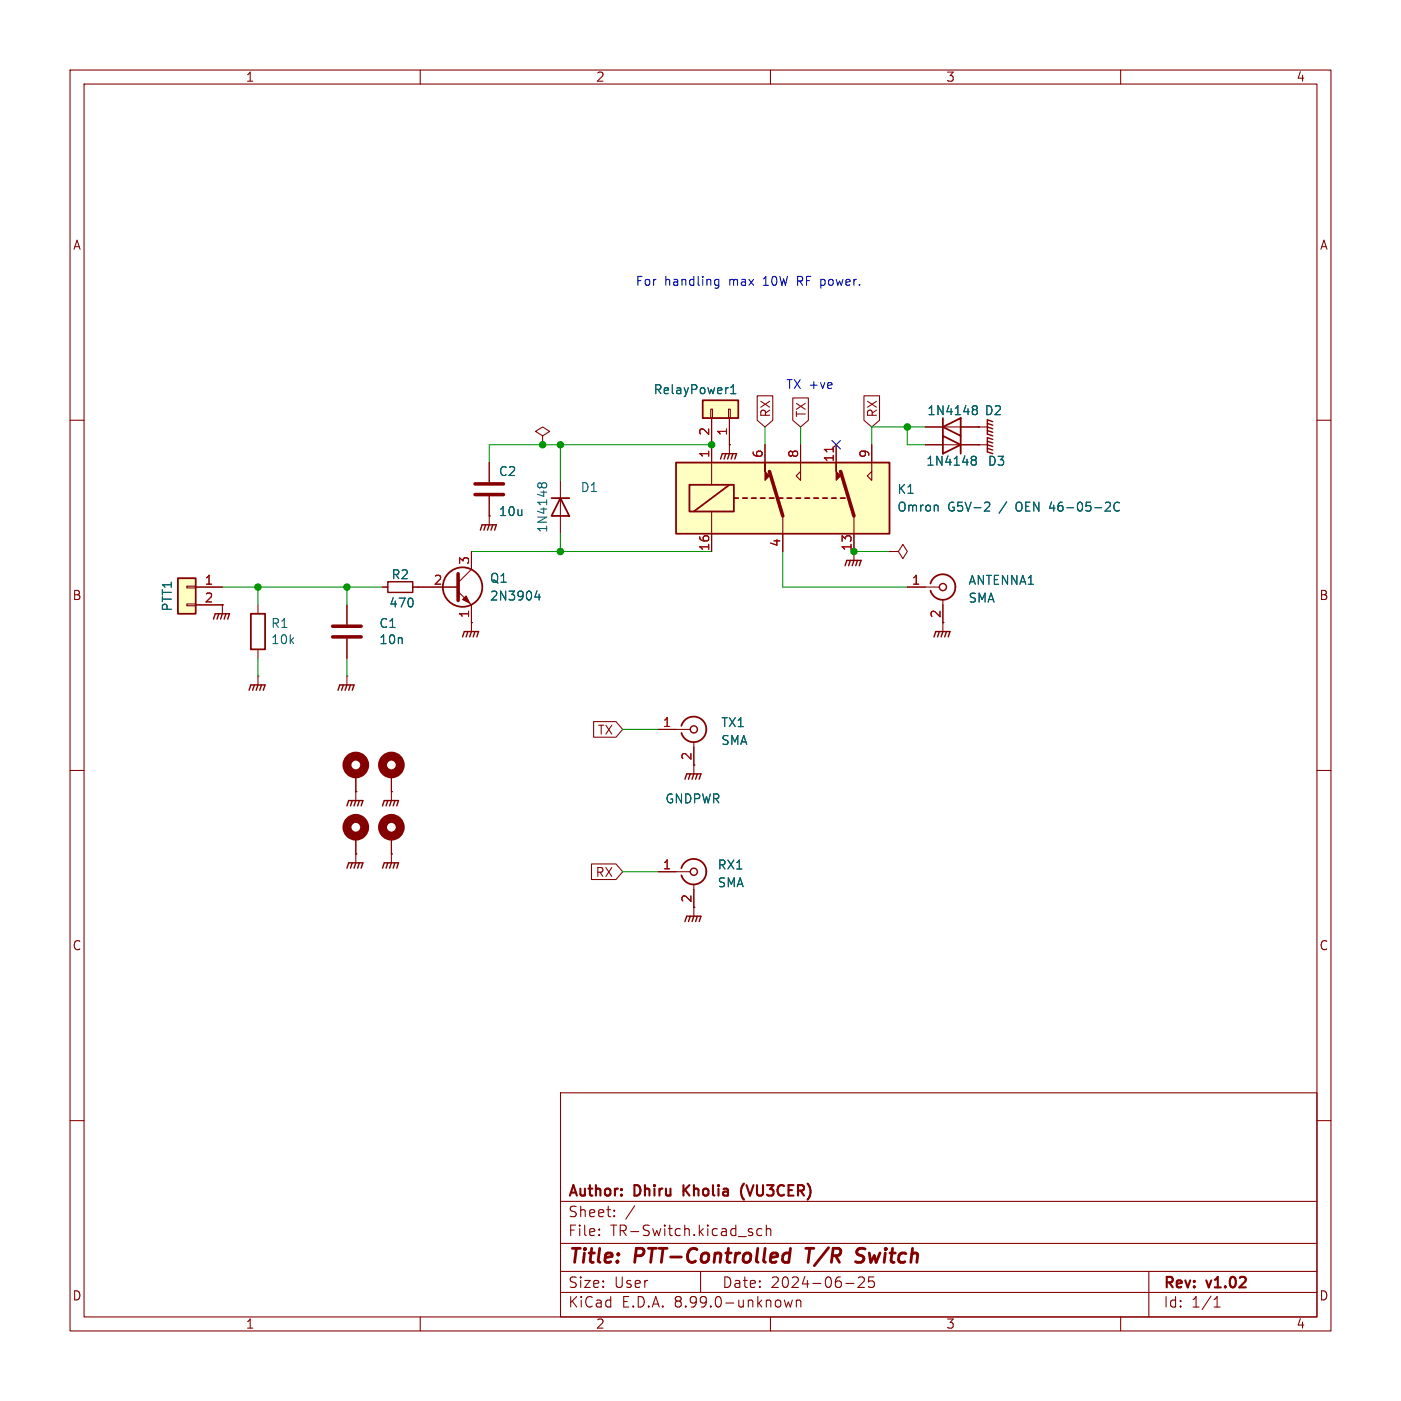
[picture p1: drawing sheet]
<svg xmlns="http://www.w3.org/2000/svg" width="200mm" height="200mm" viewBox="0 0 200 200" stroke-linecap="round" stroke-linejoin="round" font-family="sans-serif">
<g fill="none" stroke="#840000" stroke-width=".15">
<path d="M10 10h180v180h-180zM12 12h176v176h-176zM60 10v2M110 10v2M160 10v2M10 60h2M188 60h2M10 110h2M188 110h2M10 160h2M80 156h108v32h-108zM188 160h2"/>
<path d="M80 177.5h108M80 171.5h108M85.6 176.3v.1M85.6 176.3h-.1l.1 .1M85.6 175.5v.1M85.6 175.5l-.1 .1h.1M87.7 173.6v.1M87.7 172.8v.1M90.6 172.1l-1.3 2M107.1 175.9l.3 .1 .1 .2-.2 .2h-.3M107.1 175.4l.3 .1M108.8 175.5l-.5-.1-.2 .3v.4l.1 .2 .1 .1 .5-.1"/>
<path d="M109.4 175.6a.37 .37 0 0 1 .7 0v.8M109.4 174.9v1.5M60 188v2M80 184.5h108M80 181.5h108M100 181.5v3M110 188v2M112 185.6l.3 1 .3-.7 .2 .7 .3-1M113.7 185.6v1M113.7 185.8a.37 .37 0 0 1 .6 0v.8M120.8 183.2h1.1M122.6 182.5l.2-.2 .5 .1a.41 .41 0 0 1 0 .6l-.8 .8h.9"/>
<path d="M124.8 182.3h-.7l-.1 .7 .2-.1 .5 .1 .1 .2v.5l-.2 .1h-.4l-.2-.1M160 188v2M164 181.5v6.5M173.3 186.6h.9M173.3 185.5l.5-.4v1.5"/>
</g>
<path d="M112 179l.2-.1 .6 .1M112.9 178.2l-.3 2M115 178.2h1.2M115.6 178.2l-.2 2M123.2 178.2h-.4a.49 .49 0 0 0-.5 .5 .49 .49 0 0 0 .3 .5l.6 .2M111.9 180.1l.1 .1 .6-.1M123.2 180a.85 .85 0 0 1-1.1 .1" fill="none" stroke="#840000" stroke-width=".4"/>
<path d="M97.6 169.2v1.5M98.4 169.2l-.8 .9M106.2 169a1.72 1.72 0 0 0 0 2.3" fill="none" stroke="#840000" stroke-width=".3"/>
<path d="M100.3 57.2h5.1v2.5h-5.1z" fill="#ffffc2"/>
<path d="M100.3 57.2h5.1v2.5h-5.1zM97.3 103.6a1.81 1.81 0 0 1 2.8-1 1.81 1.81 0 0 1 0 3 1.81 1.81 0 0 1-2.8-1M97.3 124a1.81 1.81 0 0 1 2.8-1 1.81 1.81 0 0 1 0 2.9 1.81 1.81 0 0 1-2.8-.9" fill="none" stroke="#840000" stroke-width=".25"/>
<g fill="none" stroke="#840000" stroke-width=".15">
<path d="M101.5 58.4h.2v1.3h-.2zM101.6 59.7v3.8M104 58.4h.3v1.3h-.3zM104.1 59.7v5.1M104.1 63.5h.1M121.9 78.7v1.3M127 78.7h1.3l.6-1 .6 1-.6 1.1-.6-1.1M127 78.7h.1M134.6 88.9v1.3M50.8 113h.1M50.8 110.5v3.8M50.8 119.4v3.8"/>
<path d="M55.9 113h.1M55.9 110.5v3.8M55.9 119.4v3.8M94 104.1h4.6M99.1 105.9v4.6M50.8 121.9h.1M55.9 121.9h.1M94 124.5h4.6M99.1 126.2v4.6"/>
</g>
<path d="M104.3 56.2h.8M104.3 55.3l.4-.4v1.3" fill="none" stroke="#006464" stroke-width=".15"/>
<g fill="none" stroke="#840000" stroke-width=".2">
<path d="M102.9 65.5l.2-.7h2.1l-.3 .7M103.6 64.8l-.2 .7M104.1 64.8l-.2 .7M104.6 64.8l-.2 .7M120.6 80.8l.3-.8h2l-.2 .8M121.4 80l-.2 .8M121.9 80l-.2 .8M122.4 80l-.2 .8M133.3 90.9l.3-.7h2l-.2 .7M134.1 90.2l-.2 .7M134.6 90.2l-.2 .7M135.1 90.2l-.2 .7"/>
<path d="M49.5 115.1l.3-.8h2l-.2 .8M50.3 114.3l-.3 .8M50.8 114.3l-.3 .8M51.3 114.3l-.2 .8M54.6 115.1l.3-.8h2l-.3 .8M55.4 114.3l-.3 .8M55.9 114.3l-.3 .8M56.4 114.3l-.3 .8M97.8 111.3l.2-.8h2.1l-.3 .8M98.6 110.5l-.3 .8M99.1 110.5l-.3 .8M99.6 110.5l-.3 .8"/>
<path d="M49.5 124l.3-.8h2l-.2 .8M50.3 123.2l-.3 .8M50.8 123.2l-.3 .8M51.3 123.2l-.2 .8M54.6 124l.3-.8h2l-.3 .8M55.4 123.2l-.3 .8M55.9 123.2l-.3 .8M56.4 123.2l-.3 .8M97.8 131.6l.2-.8h2.1l-.3 .8M98.6 130.8l-.3 .8M99.1 130.8l-.3 .8M99.6 130.8l-.3 .8"/>
<circle cx="99.1" cy="104.1" r=".51"/>
<circle cx="99.1" cy="124.5" r=".51"/>
</g>
<g fill="none" stroke="#840000" stroke-width="1.3">
<circle cx="50.8" cy="109.2" r="1.27"/>
<circle cx="50.8" cy="118.1" r="1.27"/>
<circle cx="55.9" cy="109.2" r="1.27"/>
<circle cx="55.9" cy="118.1" r="1.27"/>
</g>
<path d="M96.5 66h30.5v10.2h-30.5z" fill="#ffffc2"/>
<g fill="none" stroke="#840000" stroke-width=".25">
<path d="M134.6 59.7v2.5M78.7 71.1h2.6M80 71.1l1.3 2.6h-2.6zM96.5 66h30.5v10.2h-30.5zM98.4 69.2h6.4v3.8h-6.4zM104.1 69.2l-5 3.8M104.8 71.1h.6M106 71.1h.7M107.3 71.1h.6M108.6 71.1h.6M109.9 71.1h.6M111.1 71.1h.7"/>
<path d="M112.4 71.1h.6M113.7 71.1h.6M114.9 71.1h.7M116.2 71.1h.6M117.5 71.1h.6M118.7 71.1h.7M120 71.1h.6M134.6 62.2l2.6 1.3-2.6 1.3zM134.6 61l2.6-1.3v2.5zM137.2 62.2v2.6M35.8 87.6h2v5.1h-2zM132.8 83.3a1.82 1.82 0 0 1 2-1.3 1.82 1.82 0 0 1 1.6 1.8"/>
<path d="M136.4 83.8a1.81 1.81 0 0 1-1.6 1.8 1.81 1.81 0 0 1-1.9-1.3"/>
<circle cx="66" cy="83.8" r="2.82"/>
</g>
<g fill="none" stroke="#840000" stroke-width=".15">
<path d="M67.3 78.7v2.6l-1.9 1.9M69.8 73.7h.1M69.8 73.7v1.2M80 68.6v7.6M101.6 63.5v5.7M101.6 73v5.7M109.2 63.5v2.5M111.8 73.7v5M114.3 63.5v5.1l-.6-.7 .6-.6M119.4 63.5v2.5M121.9 73.7v5M124.5 63.5v5.1l-.7-.7 .7-.6"/>
<path d="M132.1 63.5h8.9M132.1 61h8.9M139.7 63.5h.1M139.7 61h.1M31.7 86.4h.1M31.7 86.4v1.2M36.8 96.5h.1M36.8 86.4v1.2M36.8 92.7v1.3M36.8 96.5v1.3M49.5 96.5h.1M49.5 86.4v2.8"/>
<path d="M49.5 91.2v2.8M49.5 96.5v1.3M54.6 83.8h.8M58.9 83.8h6.5M65.4 84.5l1.9 1.9v3.8M67.3 88.9h.1M129.5 83.8h4.6M134.6 85.6v3.3"/>
</g>
<g fill="#840000" stroke="#840000" stroke-width=".15">
<path d="M109.2 66v1.3l.7 .6-.7 .7z"/>
<path d="M119.4 66v1.3l.6 .6-.6 .7z"/>
<path d="M66 85.6l.5-.5 .6 1z"/>
</g>
<path d="M109.9 67.3l1.9 6.4M120 67.3l1.9 6.4M47.5 89.4h4.1M47.5 90.9h4.1M65.4 81.9v3.8" fill="none" stroke="#840000" stroke-width=".51"/>
<path d="M119 63.8v.7" fill="none" stroke="#a90000" stroke-width=".15"/>
<g fill="none" stroke="#006464" stroke-width=".15">
<path d="M138.9 58.4l.2 .1M138.9 58l.4-.1 .2 .2v.1l-.2 .3M139.1 58.5h.2M139.1 58.5h-.2M139.3 58.5l.2 .2v.4l-.2 .1-.4-.1M77.3 69.4v.1M77.3 69.2l-.2-.3-.2 .1-.1 .2v.3M77.3 69.2l.3-.3 .3 .1 .1 .2v.3M77.3 69.2v.2M77.3 69.4l.1 .1M138.8 65.6l.1 .1M138.8 65.2l.3-.1 .2 .2 .1 .1-.3 .3"/>
<path d="M138.9 65.7h.2M138.9 65.7l-.1 .1M139.1 65.7l.3 .2-.1 .4-.2 .1h-.3M140.8 71.7l.4 .1 .1 .3v.1l-.8 .8h.8M158 71.7l.4 .1 .1 .3v.1l-.7 .8h.7M159.8 71.8a.51 .51 0 0 0-.6 0 .51 .51 0 0 0-.2 .6 .48 .48 0 0 0 .3 .5 .48 .48 0 0 0 .5-.1M76.7 84.3l-.3 .9h.8M77 84.8v.9"/>
</g>
<g fill="none" stroke="#840000" stroke-width=".2">
<path d="M68.6 75.7l.2-.8h2.1l-.3 .8M69.3 74.9l-.2 .8M69.8 74.9l-.2 .8M70.4 74.9l-.3 .8M141 64l.7 .3M141 63.5l.7 .3M141 63l.7 .2M141 61.5l.7 .2M141 61l.7 .2M141 60.5l.7 .2M141.7 62.7l-.7-.2v2l.7 .3M141.7 60.2l-.7-.3v2.1l.7 .2"/>
<path d="M30.5 88.4l.2-.8h2.1l-.3 .8M31.2 87.6l-.2 .8M31.7 87.6l-.2 .8M32.3 87.6l-.3 .8M35.6 98.6l.2-.8h2l-.2 .8M36.3 97.8l-.2 .8M36.8 97.8l-.2 .8M37.3 97.8l-.2 .8M48.3 98.6l.2-.8h2l-.2 .8M49 97.8l-.2 .8M49.5 97.8l-.2 .8M50 97.8l-.2 .8"/>
<path d="M55.4 83.1h3.5v1.5h-3.5zM66 90.9l.3-.7h2l-.2 .7M66.8 90.2l-.3 .7M67.3 90.2l-.2 .7M67.8 90.2l-.2 .7"/>
<circle cx="134.6" cy="83.8" r=".51"/>
</g>
<path d="M25.4 82.6h2.5v5h-2.5z" fill="#ffffc2"/>
<path d="M25.4 82.6h2.5v5h-2.5z" fill="none" stroke="#840000" stroke-width=".25"/>
<g fill="none" stroke="#840000" stroke-width=".15">
<path d="M101.6 59.7v6.3M104.1 59.7v3.8M108.1 56.5h2.2v3.5l-1.1 1-1.1-1zM113.2 56.8h2.2v3.2l-1.1 1-1.1-1zM123.3 56.5h2.3v3.5l-1.1 1-1.2-1zM67.3 78.7v2.6M69.8 73.7h.1M69.8 66v2.8M69.8 70.9v2.8M77.5 62.2l1-.6-1-.6-1 .6 1 .6v1.3M77.5 63.5h.1M101.6 76.2v2.5"/>
<path d="M104.1 63.5h.1M109.2 63.5v2.5M111.8 76.2v2.5M114.3 63.5v2.5M119.4 63.5v2.5M121.9 76.2v2.5M124.5 63.5v2.5M127 78.7h.1M132.1 63.5h2.5M132.1 61h2.5M137.2 63.5h2.5M137.2 61h2.5"/>
<path d="M139.7 63.5h.1M139.7 61h.1M26.7 83.7h1.2v.2h-1.2zM26.7 86.2h1.2v.3h-1.2zM27.9 83.8h3.8M27.9 86.4h3.8M31.7 86.4h.1M49.5 86.4v2.8M49.5 91.2v2.8M54.6 83.8h.8M58.9 83.8h6.5M67.3 88.9h.1"/>
<path d="M67.3 86.4v2.5M129.5 83.8h2.6M134.6 86.4v2.5M50.8 113h.1M50.8 110.5v2.5M50.8 119.4v2.5M55.9 113h.1M55.9 110.5v2.5M55.9 119.4v2.5M84.8 103h3.1l1 1.1-1 1.2h-3.1zM94 104.1h2.5M99.1 106.7v2.5"/>
<path d="M50.8 121.9h.1M55.9 121.9h.1M84.5 123.3h3.4l1 1.2-1 1.1h-3.4zM94 124.5h2.5M99.1 127v2.5"/>
</g>
<path d="M67.8 69.1h4.1M67.8 70.6h4.1" fill="none" stroke="#840000" stroke-width=".51"/>
<g fill="none" stroke="#009600" stroke-width=".15">
<path d="M67.3 78.7h34.3M80 63.5v5.1M80 76.2v2.5M101.6 63.5h-31.8v2.5M109.2 61v2.5M111.8 78.7v5.1h17.7M114.3 61v2.5M121.9 78.7h5.1M129.5 61v2.5h2.6M132.1 61h-7.6v2.5M31.7 83.8h22.9M36.8 83.8v2.6"/>
<path d="M36.8 94v2.5M49.5 83.8v2.6M49.5 94v2.5M88.9 104.1h5.1M88.9 124.5h5.1"/>
</g>
<path d="M118.8 62.9l1.2 1.2M120 62.9l-1.2 1.2" fill="none" stroke="#000084" stroke-width=".15"/>
<path d="M102.6 39.9v1l-.2 .3-.3-.1M102.6 39.9h-.3l-.3 .2M102 40.5l.3 .2h.3" fill="none" stroke="#0000c2" stroke-width=".15"/>
<g fill="none" stroke="#006464" stroke-width=".15">
<path d="M104.3 56.2h.8M104.3 55.3l.4-.4v1.3M138.9 58.4l.2 .1M138.9 58l.4-.1 .2 .2v.1l-.2 .3M139.1 58.5h.2M139.1 58.5h-.2M139.3 58.5l.2 .2v.4l-.2 .1-.4-.1M138.8 65.6l.1 .1M138.8 65.2l.3-.1 .2 .2 .1 .1-.3 .3M138.9 65.7h.2M138.9 65.7l-.1 .1M139.1 65.7l.3 .2-.1 .4-.2 .1h-.3"/>
<path d="M140.8 71.7l.4 .1 .1 .3v.1l-.8 .8h.8M158 71.7l.4 .1 .1 .3v.1l-.7 .8h.7M159.8 71.8a.51 .51 0 0 0-.6 0 .51 .51 0 0 0-.2 .6 .48 .48 0 0 0 .3 .5 .48 .48 0 0 0 .5-.1M76.7 84.3l-.3 .9h.8M77 84.8v.9"/>
</g>
<path d="M119 63.8v.7" fill="none" stroke="#a90000" stroke-width=".15"/>
<g fill="#009600" stroke="#009600" stroke-width=".15">
<circle cx="80" cy="78.7" r=".46"/>
<circle cx="49.5" cy="83.8" r=".46"/>
<circle cx="36.8" cy="83.8" r=".46"/>
<circle cx="80" cy="63.5" r=".46"/>
<circle cx="77.5" cy="63.5" r=".46"/>
<circle cx="129.5" cy="61" r=".46"/>
<circle cx="101.6" cy="63.5" r=".46"/>
<circle cx="121.9" cy="78.7" r=".46"/>
</g>
<g font-size="2.8" fill="#840000">
<text x="81" y="180.9">Title:</text>
<text x="90.7" y="180.9">PTT-Controlled</text>
<text x="116" y="180.9">T/R</text>
<text x="123.9" y="180.9">Switch</text>
</g>
<g font-size="2.1" fill="#840000">
<text x="81" y="171.2">Author:</text>
<text x="90.6" y="171.2">Dhiru</text>
<text x="98.2" y="171.2">Kholia</text>
<text x="107" y="171.2">(VU3CER)</text>
<text x="81" y="176.7">File:</text>
<text x="81" y="174">Sheet:</text>
<text x="87.1" y="176.7">TR-Switch.kicad_sch</text>
<text x="81" y="184.1">Size:</text>
<text x="87.7" y="184.1">User</text>
<text x="103" y="184.1">Date:</text>
<text x="110" y="184.1">2024-06-25</text>
<text x="166" y="184.3">Rev:</text>
<text x="172.4" y="184.3">v1.02</text>
<text x="81" y="186.9">KiCad</text>
<text x="88.8" y="186.9">E.D.A.</text>
<text x="96.3" y="186.9">8.99.0-unknown</text>
<text x="166" y="186.9">Id:</text>
<text x="170.1" y="186.9">1/1</text>
</g>
<g font-size="1.8" fill="#840000">
<text x="35" y="11.9">1</text>
<text x="85" y="11.9">2</text>
<text x="135" y="11.9">3</text>
<text x="185" y="11.9">4</text>
<text x="10.3" y="35.9">A</text>
<text x="188.4" y="35.9">A</text>
<text x="110.2" y="59.7" transform="rotate(-90 110.2 59.7)">RX</text>
<text x="115.3" y="59.7" transform="rotate(-90 115.3 59.7)">TX</text>
<text x="125.4" y="59.7" transform="rotate(-90 125.4 59.7)">RX</text>
<text x="10.3" y="85.9">B</text>
<text x="188.3" y="85.9">B</text>
<text x="85.2" y="105.1">TX</text>
<text x="84.9" y="125.4">RX</text>
<text x="10.3" y="135.9">C</text>
<text x="188.3" y="135.9">C</text>
<text x="10.3" y="185.9">D</text>
<text x="188.3" y="185.9">D</text>
<text x="35" y="189.9">1</text>
<text x="85" y="189.9">2</text>
<text x="135" y="189.9">3</text>
<text x="185" y="189.9">4</text>
</g>
<g font-size="1.8" fill="#0000c2">
<text x="90.7" y="40.9">For</text>
<text x="94.9" y="40.9">handling</text>
<text x="104.2" y="40.9">max</text>
<text x="109.2" y="40.9">10W</text>
<text x="114.3" y="40.9">RF power.</text>
<text x="112.1" y="55.6">TX +ve</text>
</g>
<g font-size="1.8" fill="#006464">
<text x="93.2" y="56.5">RelayPower1</text>
<text x="132.3" y="59.5">1N4148</text>
<text x="140.5" y="59.5">D2</text>
<text x="71.1" y="68.2">C2</text>
<text x="82.8" y="70.5">D1</text>
<text x="128" y="70.7">K1</text>
<text x="132.2" y="66.7">1N4148</text>
<text x="140.9" y="66.7">D3</text>
<text x="71.1" y="73.9">10u</text>
<text x="78.3" y="76.2" transform="rotate(-90 78.3 76.2)">1N4148</text>
<text x="128" y="73.3">Omron</text>
<text x="135.3" y="73.3">G5V-2</text>
<text x="142.8" y="73.3">/</text>
<text x="145.3" y="73.3">OEN 46-05-2C</text>
<text x="55.8" y="82.9">R2</text>
<text x="69.9" y="83.4">Q1</text>
<text x="138.2" y="83.7">ANTENNA1</text>
<text x="24.7" y="87.4" transform="rotate(-90 24.7 87.4)">PTT1</text>
<text x="38.6" y="89.9">R1</text>
<text x="54.1" y="89.9">C1</text>
<text x="55.5" y="86.9">470</text>
<text x="69.9" y="86">2N3904</text>
<text x="138.2" y="86.2">SMA</text>
<text x="38.6" y="92.2">10k</text>
<text x="54.1" y="92.2">10n</text>
<text x="102.9" y="106.6">SMA</text>
<text x="102.9" y="104">TX1</text>
<text x="94.9" y="114.9">GNDPWR</text>
<text x="102.4" y="124.3">RX1</text>
<text x="102.4" y="126.9">SMA</text>
</g>
<g font-size="1.8" fill="#a90000">
<text x="101.3" y="65.5" transform="rotate(-90 101.3 65.5)">1</text>
<text x="101.3" y="62.3" transform="rotate(-90 101.3 62.3)">2</text>
<text x="103.9" y="62.3" transform="rotate(-90 103.9 62.3)">1</text>
<text x="109" y="65.5" transform="rotate(-90 109 65.5)">6</text>
<text x="114" y="65.5" transform="rotate(-90 114 65.5)">8</text>
<text x="124.2" y="65.5" transform="rotate(-90 124.2 65.5)">9</text>
<text x="119.1" y="66.1" transform="rotate(-90 119.1 66.1)">11</text>
<text x="29.1" y="83.6">1</text>
<text x="61.8" y="83.6">2</text>
<text x="67.1" y="80.7" transform="rotate(-90 67.1 80.7)">3</text>
<text x="101.3" y="78.8" transform="rotate(-90 101.3 78.8)">16</text>
<text x="111.5" y="78.2" transform="rotate(-90 111.5 78.2)">4</text>
<text x="121.7" y="78.8" transform="rotate(-90 121.7 78.8)">13</text>
<text x="130.1" y="83.6">1</text>
<text x="29.1" y="86.1">2</text>
<text x="67.1" y="88.3" transform="rotate(-90 67.1 88.3)">1</text>
<text x="134.4" y="88.3" transform="rotate(-90 134.4 88.3)">2</text>
<text x="94.5" y="103.9">1</text>
<text x="98.8" y="108.7" transform="rotate(-90 98.8 108.7)">2</text>
<text x="94.5" y="124.2">1</text>
<text x="98.8" y="129" transform="rotate(-90 98.8 129)">2</text>
</g>
</svg>
